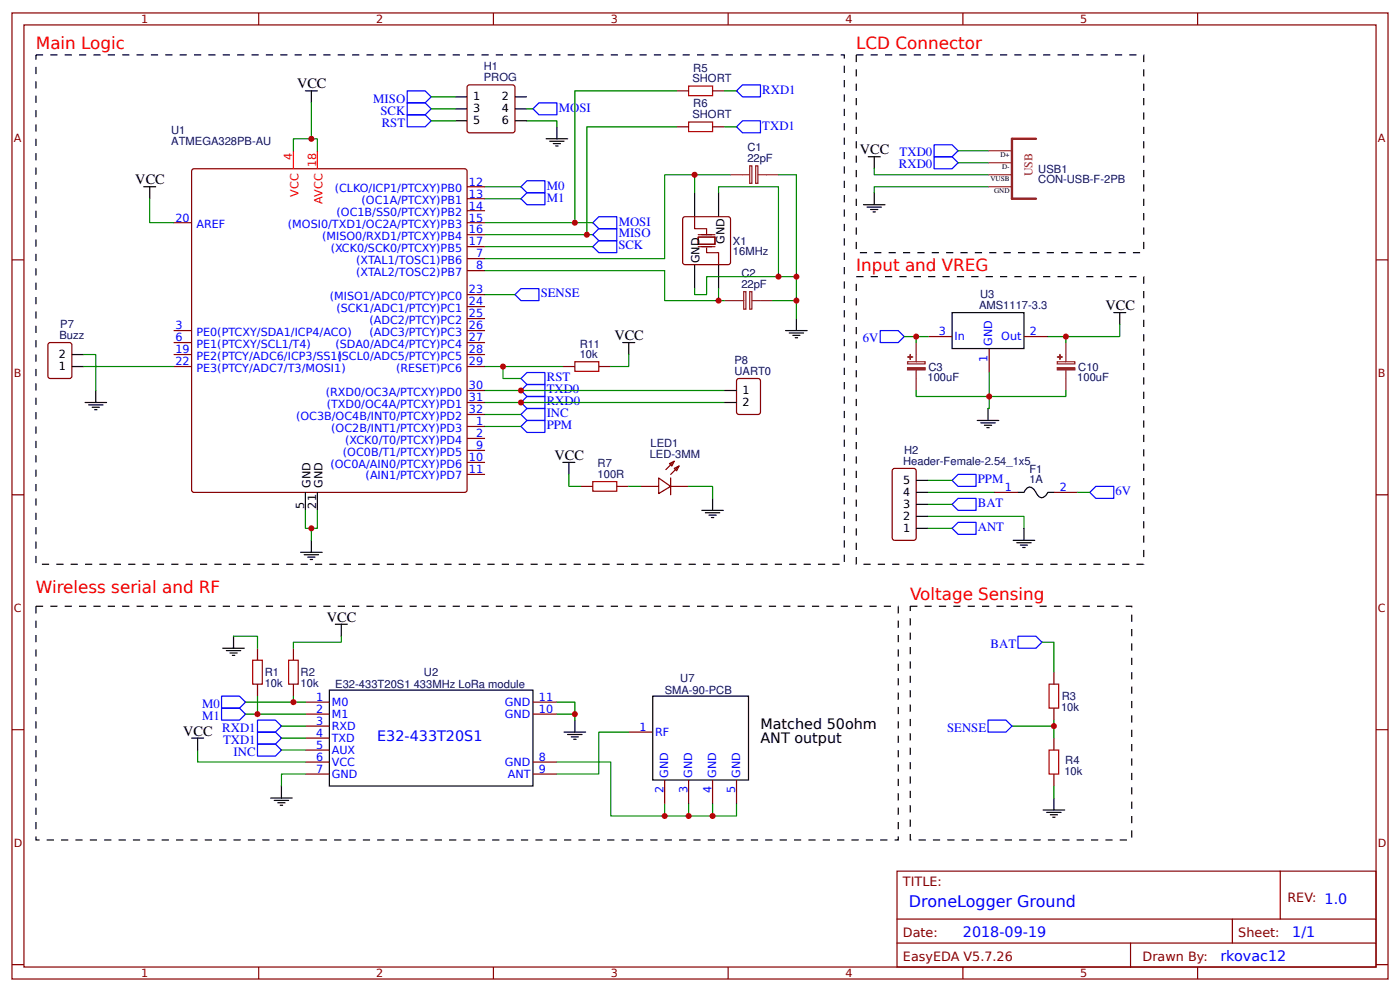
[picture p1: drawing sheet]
<svg xmlns="http://www.w3.org/2000/svg" width="309mm" height="219mm" viewBox="0 0 309 219" stroke-linecap="round" stroke-linejoin="round" font-family="sans-serif">
<g fill="none" stroke="#800" stroke-width=".26">
<path d="M2.6 2.9h304.1v213.2h-304.1zM5.3 5.5h298.7v208h-298.7zM57.1 2.9v2.6M103.3 19l.4-.3 9.8 .1 .3 .5-.1 9.8-.5 .2-9.8-.1-.2-.4zM109 2.9v2.6M160.9 2.9v2.6M212.7 2.9v2.6M264.6 2.9v2.6M149.5 20.1h2.6M149.5 28h2.6M157.4 20.1h2.7M157.4 28h2.7"/>
<path d="M2.6 57.4h2.7M38.4 49.2h3.9M103.2 57.1h4M103.2 59.7h4M103.2 49.2h4M103.2 41.2h4M103.2 43.9h4M103.2 46.5h4M103.2 51.8h4M103.2 54.5h4M151.1 47.9l9.8-.1 .4 .3 .1 9.8-.3 .4-9.8 .1-.4-.2-.1-9.8zM304 57.4h2.7"/>
<path d="M10.8 75.7l4.5-.1 .5 .3 .1 7.1-.3 .5-4.5 .1-.4-.3-.1-7.2zM38.4 73h3.9M38.4 75.6h3.9M38.4 78.3h3.9M103.2 73h4M103.2 75.6h4M103.2 65h4M103.2 67.7h4M103.2 70.3h4M103.2 78.3h4M205.1 74.3h5.2M218.5 76.9v5.3"/>
<path d="M226.2 74.3h5.3M38.4 80.9h3.9M103.2 94.1h4M103.2 96.8h4M103.2 99.4h4M103.2 86.2h4M103.2 88.8h4M103.2 80.9h4M103.2 91.5h4M124.4 80.9h2.6M132.3 80.9h2.6M163 83.6h4.5l.4 .2 .1 7.2-.3 .4-4.5 .1-.4-.3-.1-7.1z"/>
<path d="M2.6 109.2h2.7M103.2 102.1h4M103.2 104.7h4M128.3 107.4h2.7M136.3 107.4h2.6M141.6 107.4h3.9M145.5 105.5l2.7 1.9-2.7 1.6zM147.9 102.3l1.1-.5-.6 1.1zM148.2 107.4h3.9M148.2 105.5v3.7M149 103.4l1-.5-.5 1zM149 101.8l-1.9 1.9"/>
<path d="M150 102.9l-1.8 1.8M197.2 103.7l.4-.3h4.3l.4 .3 .1 15-.3 .5-4.5 .1-.4-.3zM219.6 108.7h5.3M232.8 108.7h5.3M304 109.2h2.7M56.9 143.1v2.6M56.9 151v2.7M64.8 143.1v2.6M64.8 151v2.7M67.5 155h5.3M67.5 157.6h5.3M117.7 155h5.3"/>
<path d="M117.7 157.6h5.3M232.8 148.4v2.6M232.8 156.3v2.7M2.6 161.1h2.7M67.5 160.3h5.3M67.5 162.9h5.3M67.5 165.6h5.3M67.5 168.2h5.3M67.5 170.9h5.3M117.7 168.2h5.3M117.7 170.9h5.3M138.9 161.6h5.3"/>
<path d="M146.8 172.2v5.3M152.1 172.2v5.3M157.4 172.2v5.3M162.7 172.2v5.3M232.8 162.9v2.7M232.8 170.9v2.6M304 161.1h2.7M198.2 192.3h105.8v21.2h-105.8zM282.8 192.3v10.6M2.6 212.9h2.7M57.1 213.5v2.6M109 213.5v2.6"/>
<path d="M160.9 213.5v2.6M198.2 202.9h105.8M198.2 208.2h105.8M212.7 213.5v2.6M249.8 208.2v5.3M264.6 213.5v2.6M272.3 202.9v5.3M304 212.9h2.7"/>
</g>
<path d="M42.6 37.3h60.1l.4 .2 .1 70.7-.3 .4-60 .1-.5-.3-.1-70.6z" fill="none" stroke="#840000" stroke-width=".26"/>
<path d="M64.8 33.3v4M70.1 33.3v4" fill="none" stroke="#f00" stroke-width=".26"/>
<g fill="none" stroke="#000" stroke-width=".26">
<path d="M67.5 20.1h2.6M68.8 20.1v2.6M100.5 21.4h2.7M100.5 24h2.7M100.5 26.7h2.7M113.8 21.4h2.6M113.8 24h2.6M113.8 26.7h2.6M120.6 30.6h4.8M121.4 31.2h3.2M122.2 31.7h1.6M122.8 32.2h.5"/>
<path d="M123 28v2.6M191.8 34.6h2.7M193.1 34.6v2.7M31.7 41.2h2.7M33.1 41.2v2.7M153.5 42.5v5.3M153.5 58.4v5.3M158.7 42.5v5.3M158.7 58.4v5.3M190.8 45.2h4.7M191.6 45.7h3.1M192.4 46.2h1.5"/>
<path d="M192.9 46.8h.5M193.1 42.5v2.7M15.9 78.3h2.6M137.6 75.6h2.6M138.9 75.6v2.7M173.6 73h4.7M174.4 73.5h3.1M175.2 74h1.5M175.7 74.6h.5M175.9 70.3v2.7M210.3 69h15.9v7.9h-15.9zM246.1 69h2.6"/>
<path d="M247.4 69v2.6M15.9 80.9h2.6M18.8 88.8h4.7M19.6 89.4h3.2M20.4 89.9h1.6M20.9 90.4h.5M21.2 86.2v2.6M160.1 86.2h2.6M160.1 88.8h2.6M215.9 92.8h4.8M216.7 93.3h3.2M217.5 93.9h1.6"/>
<path d="M218 94.4h.5M218.3 90.2v2.6M67.5 108.7v4M68.8 119.3v2.6M70.1 108.7v4M124.4 102.1h2.6M125.7 102.1v2.6M155 112.7h4.8M155.8 113.2h3.2M156.6 113.7h1.6M157.2 114.2h.5M157.4 110v2.7"/>
<path d="M202.4 116.6h2.7M202.4 114h2.7M202.4 111.3h2.7M202.4 108.7h2.7M202.4 106h2.7M223.8 119.3h4.8M224.6 119.8h3.2M224.9 108.7h1.3l.5-.8a1.32 1.32 0 0 1 2.2 .8l.5 .8a1.32 1.32 0 0 0 2.1-.8h1.3M226.2 116.6v2.7M66.4 121.9h4.8M67.2 122.4h3.2M68 123h1.6"/>
<path d="M68.5 123.5h.6M74.1 137.8h2.6M75.4 137.8v2.6M225.4 120.3h1.6M226 120.9h.5M49.2 143.1h4.8M50 143.6h3.2M50.8 144.1h1.6M51.3 144.7h.6M51.6 140.4v2.7M72.8 152.3h44.9v21.2h-44.9zM127 159v2.6"/>
<path d="M144.2 153.7h21.2v18.5h-21.2zM42.3 162.9h2.7M43.7 162.9v2.7M59.8 176.2h4.8M60.6 176.7h3.2M61.4 177.2h1.6M61.9 177.7h.5M62.2 173.5v2.7M124.6 161.6h4.8M125.4 162.1h3.2M126.2 162.7h1.6M126.7 163.2h.6"/>
<path d="M230.5 178.8h4.7M231.2 179.3h3.2M232 179.9h1.6M232.8 176.2v2.6M232.6 180.4h.5"/>
</g>
<g fill="none" stroke="#080" stroke-width=".26">
<path d="M68.8 22.7v7.9h1.3v2.7M68.8 30.6h-4v2.7M95.2 24h5.3M95.2 21.4h5.3M95.2 26.7h5.3M116.4 26.7h6.6v1.3M116.4 24h1.3M149.5 20.1h-22.5v29.1M149.5 28h-19.9v23.8M153.5 38.6v3.9M160.1 20.1h2.6M160.1 28h2.6"/>
<path d="M161.4 38.6h-14.6v18.5h-39.6M172 38.6h3.9v27.8h-5.2M193.1 37.3v1.3h25.2M211.7 33.3h6.6M211.7 35.9h6.6M33.1 43.9v5.3h5.3M107.2 59.7h39.6v6.7h13.3M107.2 51.8h23.8M107.2 41.2h7.9M107.2 43.9h7.9M107.2 54.5h23.8M107.2 49.2h23.8"/>
<path d="M158.7 42.5v-1.3h13.3v19.9M218.3 41.2h-25.2v1.3M18.5 78.3h2.7v7.9M107.2 65h6.6M138.9 78.3v2.6h-4M158.7 63.7v2.7M175.9 61.1h-19.8v3.9h-2.6v-1.3M175.9 66.4v3.9M199.8 74.3h5.3M202.4 74.3v1.3M235.5 74.3v1.3M247.4 71.6v2.7h-15.9"/>
<path d="M18.5 80.9h19.9M107.2 91.5h7.9M107.2 86.2h52.9M107.2 88.8h52.9M107.2 80.9h17.2M107.2 94.1h7.9M111.1 80.9v2.7h4M202.4 86.2v1.3h33.1v-1.3M218.5 82.2v8h-.2M67.5 112.7v3.9h1.3v2.7M70.1 112.7v3.9h-1.3M125.7 104.7v2.7h2.6"/>
<path d="M138.9 107.4h2.7M152.1 107.4h5.3v2.6M205.1 114h21.1v2.6M205.1 116.6h5.2M205.1 111.3h5.2M205.1 106h5.2M205.1 108.7h14.5M238.1 108.7h2.7M51.6 140.4h5.3v2.7M54.2 157.6h13.3M54.2 155h13.3M56.9 153.7v3.9"/>
<path d="M64.8 153.7v1.3M75.4 140.4v1.4h-10.6v1.3M123 155h4v4M123 157.6h4M230.2 141.8h2.6v6.6M232.8 159v1.3M43.7 165.6v2.6h23.8M62.2 165.6h5.3M62.2 162.9h5.3M62.2 160.3h5.3M67.5 170.9h-5.3v2.6M123 168.2h11.9v11.9h27.8v-2.6"/>
<path d="M138.9 161.6h-6.6v9.3h-9.3M146.8 177.5v2.6M152.1 177.5v2.6M157.4 177.5v2.6M223.6 160.3h9.2v2.6M232.8 173.5v2.7"/>
</g>
<g fill="none" stroke="#00f" stroke-width=".26">
<path d="M90 20.1h3.9l1.3 1.3-1.3 1.3h-3.9zM90 22.7h3.9l1.3 1.3-1.3 1.3h-3.9zM90 25.3h3.9l1.3 1.4-1.3 1.3h-3.9zM117.7 24l1.4-1.3h3.9v2.6h-3.9zM162.7 20.1l1.3-1.4h4v2.7h-4zM162.7 28l1.3-1.3h4v2.6h-4zM206.4 32h3.9l1.4 1.3-1.4 1.3h-3.9zM206.4 34.6h3.9l1.4 1.3-1.4 1.4h-3.9zM115.1 41.2l1.3-1.3h4v2.6h-4zM115.1 43.9l1.3-1.4h4v2.7h-4zM131 51.8l1.3-1.3h4v2.6h-4zM131 54.5l1.3-1.4h4v2.7h-4z"/>
<path d="M131 49.2l1.3-1.4h4v2.7h-4zM113.8 65l1.3-1.3h4v2.7h-4zM194.5 73h3.9l1.4 1.3-1.4 1.3h-3.9zM115.1 91.5l1.3-1.3h4v2.6h-4zM115.1 86.2l1.3-1.3h4v2.6h-4zM115.1 88.8l1.3-1.3h4v2.7h-4zM115.1 83.6l1.3-1.4h4v2.7h-4zM115.1 94.1l1.3-1.3h4v2.7h-4zM210.3 116.6l1.4-1.3h3.9v2.7h-3.9zM210.3 111.3l1.4-1.3h3.9v2.7h-3.9zM210.3 106l1.4-1.3h3.9v2.7h-3.9zM240.8 108.7l1.3-1.3h4v2.6h-4z"/>
<path d="M48.9 156.3h4l1.3 1.3-1.3 1.4h-4zM48.9 153.7h4l1.3 1.3-1.3 1.3h-4zM56.9 159h4l1.3 1.3-1.3 1.3h-4zM218.3 159h3.9l1.4 1.3-1.4 1.3h-3.9zM224.9 140.4h4l1.3 1.4-1.3 1.3h-4zM56.9 164.3h4l1.3 1.3-1.3 1.3h-4zM56.9 161.6h4l1.3 1.3-1.3 1.4h-4z"/>
</g>
<path d="M152.1 19h5.3v2.1h-5.3zM152.1 26.9h5.3v2.2h-5.3zM127 79.9h5.3v2.1h-5.3zM131 106.3h5.3v2.1h-5.3zM55.8 145.7h2.1v5.3h-2.1zM63.8 145.7h2.1v5.3h-2.1zM231.8 151h2.1v5.3h-2.1zM231.8 165.6h2.1v5.3h-2.1z" fill="none" stroke="#a00000" stroke-width=".26"/>
<g fill="none" stroke="#8d2323" stroke-width=".26">
<path d="M161.4 38.6h4.2M165.6 36.6h.5v3.9h-.5zM167 36.6h.4v3.9h-.4zM167.5 38.6h4.5M218.3 38.6h5.3M218.3 35.9h5.3M218.3 33.3h5.3M218.3 41.2h5.3M160.1 66.4h4.2M164.3 64.4h.5v3.9h-.5zM165.6 64.4h.5v3.9h-.5zM166.2 66.4h4.5"/>
<path d="M200.5 79.9h3.9v.4h-3.9zM202.4 75.6v4.3M233.6 79.9h3.9v.4h-3.9zM235.5 75.6v4.3M202.4 81.7v4.5M235.5 81.7v4.5"/>
</g>
<path d="M153.5 47.8v2.7h2.6v1.3M154.3 52.3h3.7v1.6h-3.7zM154.3 54.5h3.7M154.3 51.8h3.7M156.1 54.7v1.1h2.6v2.6" fill="none" stroke="#801" stroke-width=".26"/>
<path d="M7.9 12.1h178.6v112.5h-178.6zM189.2 12.1h63.5v43.7h-63.5zM189.2 61.1h63.5v63.5h-63.5zM7.9 133.8h190.5v51.6h-190.5zM201.1 133.8h48.9v51.6h-48.9z" fill="none" stroke="#000" stroke-width=".26" stroke-dasharray="1.6 1.6" stroke-linecap="butt"/>
<g fill="#8d2323" stroke="#8d2323" stroke-width=".26">
<path d="M233.6 81.2h3.9v.5h-3.9z"/>
<path d="M233.6 78.8h1.1z"/>
<path d="M234.2 78.3v1z"/>
<path d="M200.5 81.2h3.9v.5h-3.9z"/>
<path d="M200.6 78.8h1z"/>
<path d="M201.1 78.3v1z"/>
</g>
<path d="M228.9 30.6h-5.3v13.3h5.3" fill="none" stroke="#8d2323" stroke-width=".53"/>
<g fill="#c00">
<circle cx="127" cy="49.2" r=".66"/>
<circle cx="232.8" cy="160.3" r=".66"/>
<circle cx="202.4" cy="74.3" r=".66"/>
<circle cx="235.5" cy="74.3" r=".66"/>
<circle cx="172" cy="61.1" r=".66"/>
<circle cx="158.7" cy="66.4" r=".66"/>
<circle cx="175.9" cy="66.4" r=".66"/>
<circle cx="115.1" cy="88.8" r=".66"/>
<circle cx="115.1" cy="86.2" r=".66"/>
<circle cx="111.1" cy="80.9" r=".66"/>
<circle cx="68.8" cy="30.6" r=".66"/>
<circle cx="68.8" cy="116.6" r=".66"/>
<circle cx="153.5" cy="38.6" r=".66"/>
<circle cx="175.9" cy="61.1" r=".66"/>
<circle cx="64.8" cy="155" r=".66"/>
<circle cx="146.8" cy="180.1" r=".66"/>
<circle cx="157.4" cy="180.1" r=".66"/>
<circle cx="127" cy="157.6" r=".66"/>
<circle cx="152.1" cy="180.1" r=".66"/>
<circle cx="56.9" cy="157.6" r=".66"/>
<circle cx="218.5" cy="87.5" r=".66"/>
<circle cx="129.6" cy="51.8" r=".66"/>
</g>
<g font-size="3.7" fill="#f00">
<text x="7.9" y="10.8">Main Logic</text>
<text x="189.2" y="10.8">LCD Connector</text>
<text x="189.2" y="59.7">Input and VREG</text>
<text x="7.9" y="130.9">Wireless serial and RF</text>
<text x="201.1" y="132.5">Voltage Sensing</text>
</g>
<text font-size="3.5" fill="#00f" x="200.8" y="200.2">DroneLogger Ground</text>
<g font-size="3.2">
<text x="65.6" y="19.5">VCC</text>
<text x="190" y="34.1">VCC</text>
<text x="29.9" y="40.7">VCC</text>
<text x="244.2" y="68.5">VCC</text>
<text x="135.7" y="75.1">VCC</text>
<text x="122.5" y="101.5">VCC</text>
<text x="72.2" y="137.3">VCC</text>
<text x="168" y="160.9">Matched 50ohm</text>
<text x="40.5" y="162.4">VCC</text>
<text x="168" y="164">ANT output</text>
</g>
<g font-size="3.2" fill="#00f">
<text x="83.3" y="163.5">E32-433T20S1</text>
<text x="212.7" y="206.9">2018-09-19</text>
<text x="285.5" y="206.9">1/1</text>
<text x="269.6" y="212.1">rkovac12</text>
</g>
<g font-size="2.8" fill="#00f">
<text x="82.5" y="22.7">MISO</text>
<text x="168.4" y="20.7">RXD1</text>
<text x="84" y="25.3">SCK</text>
<text x="84.4" y="28">RST</text>
<text x="123.5" y="24.7">MOSI</text>
<text x="168.4" y="28.6">TXD1</text>
<text x="198.8" y="34.5">TXD0</text>
<text x="120.8" y="41.9">M0</text>
<text x="198.6" y="37.1">RXD0</text>
<text x="120.8" y="44.5">M1</text>
<text x="136.7" y="52.4">MISO</text>
<text x="136.7" y="49.8">MOSI</text>
<text x="136.6" y="55">SCK</text>
<text x="119.5" y="65.6">SENSE</text>
<text x="190.6" y="75.5">6V</text>
<text x="120.8" y="86.8">TXD0</text>
<text x="120.8" y="89.5">RXD0</text>
<text x="120.8" y="84.1">RST</text>
<text x="120.8" y="94.8">PPM</text>
<text x="120.8" y="92.1">INC</text>
<text x="216" y="106.7">PPM</text>
<text x="216" y="112">BAT</text>
<text x="246.5" y="109.3">6V</text>
<text x="216" y="117.3">ANT</text>
<text x="218.8" y="143">BAT</text>
<text x="44.6" y="159">M1</text>
<text x="44.6" y="156.3">M0</text>
<text x="49.1" y="161.6">RXD1</text>
<text x="209.3" y="161.6">SENSE</text>
<text x="49.3" y="164.3">TXD1</text>
<text x="51.6" y="166.9">INC</text>
</g>
<g font-size="2.8" fill="#800">
<text x="199.5" y="195.5">TITLE:</text>
<text x="284.4" y="199.2">REV: 1.0</text>
<text x="199.5" y="206.9">Date:</text>
<text x="273.6" y="206.9">Sheet:</text>
<text x="199.5" y="212.1">EasyEDA V5.7.26</text>
<text x="252.4" y="212.1">Drawn By:</text>
</g>
<text font-size="2.6" fill="#8d2323" x="228.1" y="39" transform="rotate(-90 228.1 39)">USB</text>
<g font-size="2.5" fill="#800">
<text x="31.2" y="5.1">1</text>
<text x="83.1" y="5.1">2</text>
<text x="134.9" y="5.1">3</text>
<text x="186.8" y="5.1">4</text>
<text x="238.7" y="5.1">5</text>
<text x="3" y="31.4">A</text>
<text x="304.4" y="31.4">A</text>
<text x="3" y="83.3">B</text>
<text x="304.4" y="83.3">B</text>
<text x="3" y="135.1">C</text>
<text x="304.4" y="135.1">C</text>
<text x="3" y="187">D</text>
<text x="304.4" y="187">D</text>
<text x="31.2" y="215.7">1</text>
<text x="83.1" y="215.7">2</text>
<text x="134.9" y="215.7">3</text>
<text x="186.8" y="215.7">4</text>
<text x="238.7" y="215.7">5</text>
</g>
<g font-size="2.5" fill="#000080">
<text x="106.9" y="17.9">PROG</text>
<text x="106.9" y="15.6">H1</text>
<text x="153.2" y="15.8">R5</text>
<text x="153" y="18.2">SHORT</text>
<text x="153.2" y="23.7">R6</text>
<text x="37.8" y="29.6">U1</text>
<text x="153" y="26.1">SHORT</text>
<text x="37.8" y="32">ATMEGA328PB-AU</text>
<text x="165.1" y="35.8">22pF</text>
<text x="165.1" y="33.4">C1</text>
<text x="229.4" y="40.5">CON-USB-F-2PB</text>
<text x="229.4" y="38.1">USB1</text>
<text x="161.9" y="56.4">16MHz</text>
<text x="161.9" y="54">X1</text>
<text x="163.8" y="63.6">22pF</text>
<text x="163.8" y="61.2">C2</text>
<text x="216.6" y="65.8">U3</text>
<text x="216.3" y="68.2">AMS1117-3.3</text>
<text x="13.1" y="74.8">Buzz</text>
<text x="13.3" y="72.4">P7</text>
<text x="128.1" y="76.7">R11</text>
<text x="128.1" y="79.1">10k</text>
<text x="162.3" y="82.8">UART0</text>
<text x="162.3" y="80.4">P8</text>
<text x="205.1" y="81.8">C3</text>
<text x="238.2" y="81.8">C10</text>
<text x="204.9" y="84.2">100uF</text>
<text x="238" y="84.2">100uF</text>
<text x="143.5" y="101">LED-3MM</text>
<text x="143.7" y="98.6">LED1</text>
<text x="199.7" y="100.2">H2</text>
<text x="132" y="105.5">100R</text>
<text x="132" y="103.2">R7</text>
<text x="199.6" y="102.6">Header-Female-2.54_1x5</text>
<text x="227.4" y="106.7">1A</text>
<text x="227.4" y="104.3">F1</text>
<text x="58.5" y="149.2">R1</text>
<text x="66.4" y="149.2">R2</text>
<text x="93.7" y="149.2">U2</text>
<text x="58.5" y="151.6">10k</text>
<text x="66.4" y="151.6">10k</text>
<text x="74.1" y="152">E32-433T20S1 433MHz LoRa module</text>
<text x="146.8" y="153.3">SMA-90-PCB</text>
<text x="150.3" y="150.5">U7</text>
<text x="234.6" y="154.5">R3</text>
<text x="234.4" y="156.9">10k</text>
<text x="235.2" y="171.1">10k</text>
<text x="235.3" y="168.7">R4</text>
</g>
<g font-size="2.5">
<text x="104.5" y="22.2">1</text>
<text x="110.9" y="22.2">2</text>
<text x="104.5" y="24.8">3</text>
<text x="104.5" y="27.5">5</text>
<text x="110.9" y="24.8">4</text>
<text x="110.9" y="27.5">6</text>
<text x="160.1" y="53.8" transform="rotate(-90 160.1 53.8)">GND</text>
<text x="154.5" y="58.2" transform="rotate(-90 154.5 58.2)">GND</text>
<text x="13" y="81.7">1</text>
<text x="13" y="79.1">2</text>
<text x="164" y="87">1</text>
<text x="164" y="89.6">2</text>
<text x="68.6" y="107.6" transform="rotate(-90 68.6 107.6)">GND</text>
<text x="71.2" y="107.6" transform="rotate(-90 71.2 107.6)">GND</text>
<text x="199.5" y="106.8">5</text>
<text x="67.2" y="112.3" transform="rotate(-90 67.2 112.3)">5</text>
<text x="69.8" y="112.3" transform="rotate(-90 69.8 112.3)">21</text>
<text x="199.5" y="112.1">3</text>
<text x="199.5" y="109.5">4</text>
<text x="199.5" y="117.4">1</text>
<text x="199.5" y="114.8">2</text>
</g>
<g font-size="2.5" fill="#f00">
<text x="64.6" y="35.3" transform="rotate(-90 64.6 35.3)">4</text>
<text x="69.8" y="36.8" transform="rotate(-90 69.8 36.8)">18</text>
<text x="65.9" y="43.5" transform="rotate(-90 65.9 43.5)">VCC</text>
<text x="71.2" y="45" transform="rotate(-90 71.2 45)">AVCC</text>
</g>
<g font-size="2.5" fill="#00f">
<text x="103.6" y="41">12</text>
<text x="73.9" y="42.3">(CLKO/ICP1/PTCXY)PB0</text>
<text x="74.3" y="47.6">(OC1B/SS0/PTCXY)PB2</text>
<text x="79.9" y="45">(OC1A/PTCXY)PB1</text>
<text x="103.6" y="43.6">13</text>
<text x="103.6" y="46.2">14</text>
<text x="38.8" y="48.9">20</text>
<text x="43.4" y="50.3">AREF</text>
<text x="63.6" y="50.3">(MOSI0/TXD1/OC2A/PTCXY)PB3</text>
<text x="71.2" y="52.9">(MISO0/RXD1/PTCXY)PB4</text>
<text x="103.6" y="48.9">15</text>
<text x="103.6" y="51.5">16</text>
<text x="73.1" y="55.6">(XCK0/SCK0/PTCXY)PB5</text>
<text x="78.7" y="58.2">(XTAL1/TOSC1)PB6</text>
<text x="103.6" y="54.2">17</text>
<text x="105.2" y="56.8">7</text>
<text x="105.2" y="59.5">8</text>
<text x="78.7" y="60.9">(XTAL2/TOSC2)PB7</text>
<text x="103.6" y="64.8">23</text>
<text x="72.9" y="66.2">(MISO1/ADC0/PTCY)PC0</text>
<text x="74.3" y="68.8">(SCK1/ADC1/PTCY)PC1</text>
<text x="81.6" y="71.5">(ADC2/PTCY)PC2</text>
<text x="103.6" y="67.4">24</text>
<text x="103.6" y="70.1">25</text>
<text x="38.8" y="72.7">3</text>
<text x="38.8" y="75.4">6</text>
<text x="38.8" y="78">19</text>
<text x="43.4" y="74.1">PE0(PTCXY/SDA1/ICP4/ACO)</text>
<text x="43.4" y="76.7">PE1(PTCXY/SCL1/T4)</text>
<text x="74.1" y="76.7">(SDA0/ADC4/PTCY)PC4</text>
<text x="81.6" y="74.1">(ADC3/PTCY)PC3</text>
<text x="103.6" y="72.7">26</text>
<text x="103.6" y="75.4">27</text>
<text x="103.6" y="78">28</text>
<text x="207.4" y="74">3</text>
<text x="210.9" y="75.1">In</text>
<text x="219.2" y="76.4" transform="rotate(-90 219.2 76.4)">GND</text>
<text x="221.2" y="75.1">Out</text>
<text x="227.5" y="74">2</text>
<text x="38.8" y="80.6">22</text>
<text x="43.4" y="82">PE3(PTCY/ADC7/T3/MOSI1)</text>
<text x="43.4" y="79.4">PE2(PTCY/ADC6/ICP3/SS1)(SCL0/ADC5/PTCY)PC5</text>
<text x="87.5" y="82">(RESET)PC6</text>
<text x="103.6" y="80.6">29</text>
<text x="218.1" y="79.8" transform="rotate(-90 218.1 79.8)">1</text>
<text x="72" y="87.3">(RXD0/OC3A/PTCXY)PD0</text>
<text x="72.2" y="90">(TXD0/OC4A/PTCXY)PD1</text>
<text x="103.6" y="85.9">30</text>
<text x="103.6" y="88.6">31</text>
<text x="65.4" y="92.6">(OC3B/OC4B/INT0/PTCXY)PD2</text>
<text x="73.2" y="95.3">(OC2B/INT1/PTCXY)PD3</text>
<text x="103.6" y="91.2">32</text>
<text x="105.2" y="93.9">1</text>
<text x="75.8" y="100.6">(OC0B/T1/PTCXY)PD5</text>
<text x="76.3" y="97.9">(XCK0/T0/PTCXY)PD4</text>
<text x="103.6" y="101.8">10</text>
<text x="105.2" y="96.5">2</text>
<text x="105.2" y="99.2">9</text>
<text x="73" y="103.2">(OC0A/AIN0/PTCXY)PD6</text>
<text x="80.8" y="105.8">(AIN1/PTCXY)PD7</text>
<text x="103.6" y="104.5">11</text>
<text x="222" y="108.4">1</text>
<text x="234.2" y="108.4">2</text>
<text x="69.9" y="154.7">1</text>
<text x="73.3" y="155.8">M0</text>
<text x="111.5" y="155.8">GND</text>
<text x="119.1" y="154.7">11</text>
<text x="69.9" y="157.4">2</text>
<text x="69.9" y="160">3</text>
<text x="73.3" y="158.4">M1</text>
<text x="73.3" y="161.1">RXD</text>
<text x="111.5" y="158.4">GND</text>
<text x="119.1" y="157.4">10</text>
<text x="141.3" y="161.3">1</text>
<text x="69.9" y="162.7">4</text>
<text x="69.9" y="165.3">5</text>
<text x="69.9" y="168">6</text>
<text x="73.3" y="163.7">TXD</text>
<text x="73.3" y="166.4">AUX</text>
<text x="119.1" y="168">8</text>
<text x="144.7" y="162.4">RF</text>
<text x="69.9" y="170.6">7</text>
<text x="73.3" y="169">VCC</text>
<text x="73.3" y="171.7">GND</text>
<text x="111.5" y="169">GND</text>
<text x="112.2" y="171.7">ANT</text>
<text x="119.1" y="170.6">9</text>
<text x="147.6" y="171.7" transform="rotate(-90 147.6 171.7)">GND</text>
<text x="152.9" y="171.7" transform="rotate(-90 152.9 171.7)">GND</text>
<text x="158.2" y="171.7" transform="rotate(-90 158.2 171.7)">GND</text>
<text x="163.5" y="171.7" transform="rotate(-90 163.5 171.7)">GND</text>
<text x="146.6" y="175.1" transform="rotate(-90 146.6 175.1)">2</text>
<text x="151.9" y="175.1" transform="rotate(-90 151.9 175.1)">3</text>
<text x="157.2" y="175.1" transform="rotate(-90 157.2 175.1)">4</text>
<text x="162.5" y="175.1" transform="rotate(-90 162.5 175.1)">5</text>
</g>
<g font-size="1.6">
<text x="221" y="34.6">D+</text>
<text x="218.8" y="39.9">VUSB</text>
<text x="221.4" y="37.3">D-</text>
<text x="219.6" y="42.5">GND</text>
</g>
</svg>
